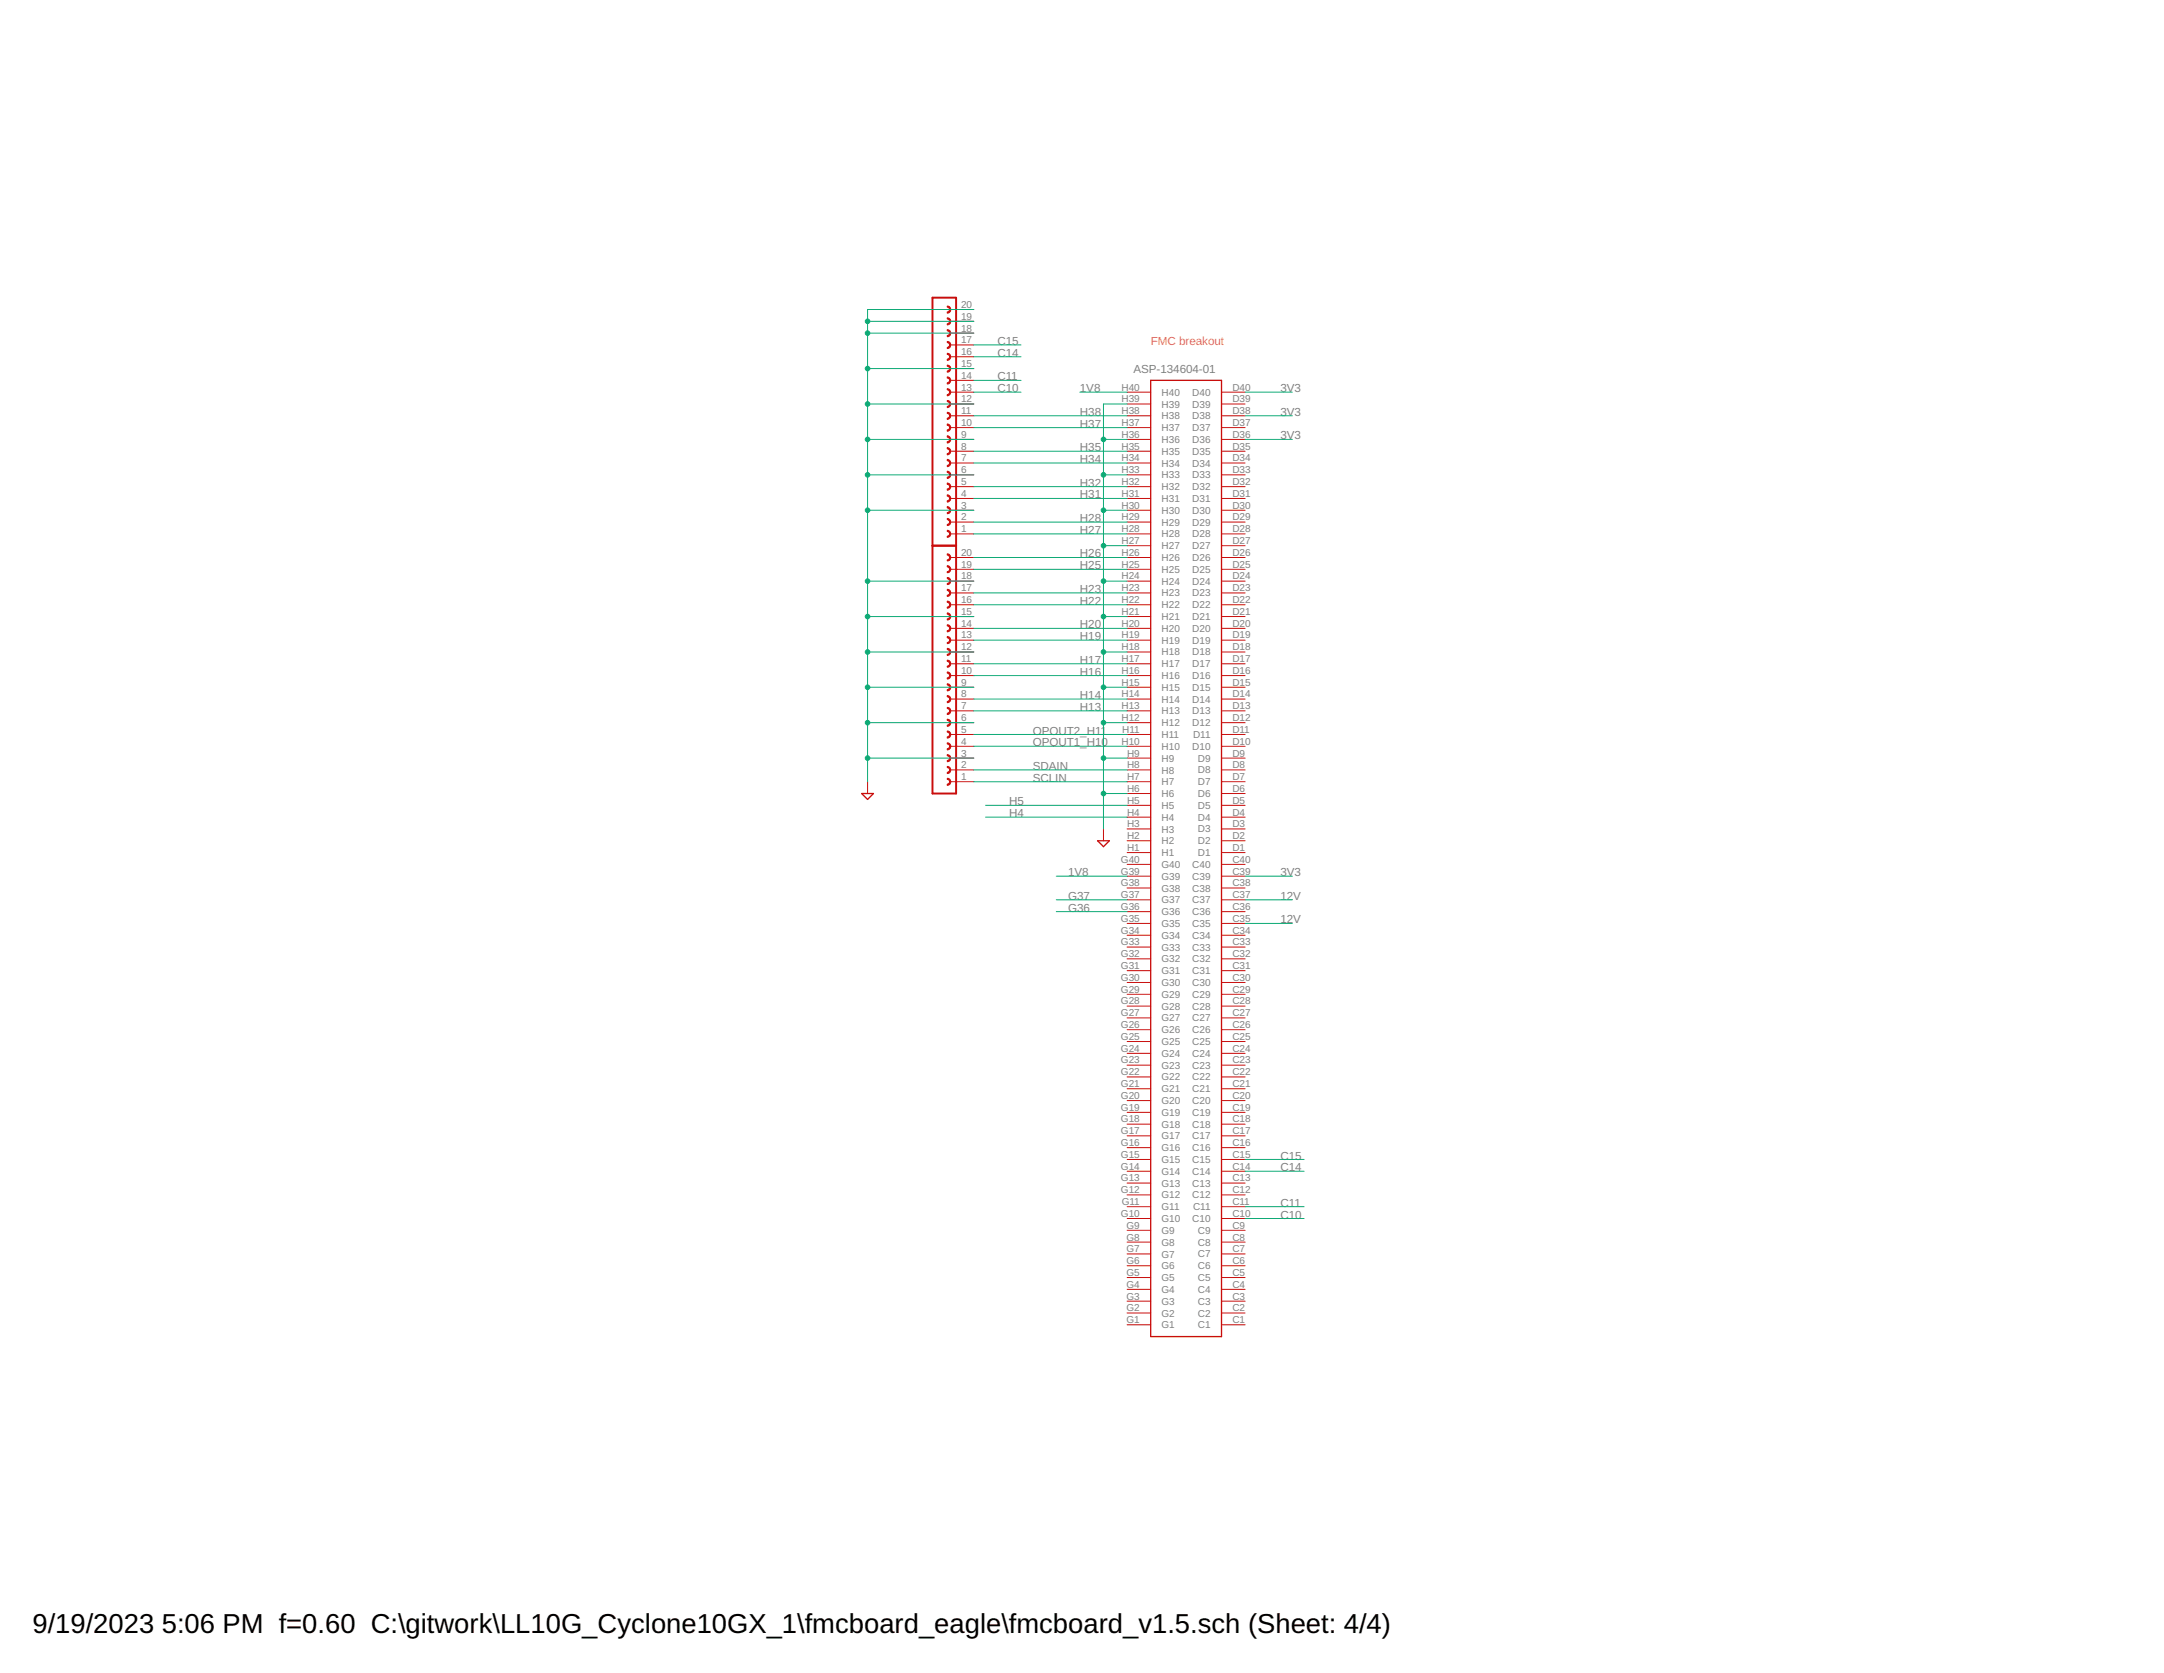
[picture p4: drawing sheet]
<svg xmlns="http://www.w3.org/2000/svg" width="279mm" height="216mm" viewBox="0 0 279 216" stroke-linecap="round" stroke-linejoin="round" font-family="sans-serif">
<path d="M148.6 49.1h9.1v123.4h-9.1zM111.3 102.4h1.5l-.8 .8zM141.7 108.5h1.5l-.7 .8z" fill="none" stroke="#c90d0c" stroke-width=".17"/>
<g fill="none" stroke="#c90d0c" stroke-width=".13">
<path d="M122.7 39.9h3M122.7 59.8h3M122.7 58.2h3M122.7 56.7h3M122.7 55.2h3M122.7 53.7h3M122.7 52.1h3M122.7 50.6h3M122.7 49.1h3M122.7 47.6h3M122.7 46h3M122.7 44.5h3"/>
<path d="M122.7 43h3M122.7 41.5h3M145.5 59.8h3.1M145.5 58.2h3.1M145.5 56.7h3.1M145.5 55.2h3.1M145.5 53.7h3.1M145.5 52.1h3.1M145.5 50.6h3.1M157.7 59.8h3.1M157.7 58.2h3.1M157.7 56.7h3.1"/>
<path d="M157.7 55.2h3.1M157.7 53.7h3.1M157.7 52.1h3.1M157.7 50.6h3.1M122.7 79.6h3M122.7 78h3M122.7 76.5h3M122.7 75h3M122.7 73.5h3M122.7 71.9h3M122.7 68.9h3M122.7 67.4h3"/>
<path d="M122.7 65.8h3M122.7 64.3h3M122.7 62.8h3M122.7 61.3h3M145.5 79.6h3.1M145.5 78h3.1M145.5 76.5h3.1M145.5 75h3.1M145.5 73.5h3.1M145.5 71.9h3.1M145.5 70.4h3.1M145.5 68.9h3.1"/>
<path d="M145.5 67.4h3.1M145.5 65.8h3.1M145.5 64.3h3.1M145.5 62.8h3.1M145.5 61.3h3.1M157.7 79.6h3.1M157.7 78h3.1M157.7 76.5h3.1M157.7 75h3.1M157.7 73.5h3.1M157.7 71.9h3.1M157.7 70.4h3.1"/>
<path d="M157.7 68.9h3.1M157.7 67.4h3.1M157.7 65.8h3.1M157.7 64.3h3.1M157.7 62.8h3.1M157.7 61.3h3.1M122.7 99.4h3M122.7 97.8h3M122.7 96.3h3M122.7 94.8h3M122.7 93.3h3M122.7 91.7h3"/>
<path d="M122.7 90.2h3M122.7 88.7h3M122.7 87.2h3M122.7 85.7h3M122.7 84.1h3M122.7 82.6h3M122.7 81.1h3M145.5 99.4h3.1M145.5 97.8h3.1M145.5 96.3h3.1M145.5 94.8h3.1M145.5 93.3h3.1"/>
<path d="M145.5 91.7h3.1M145.5 90.2h3.1M145.5 88.7h3.1M145.5 87.2h3.1M145.5 85.7h3.1M145.5 84.1h3.1M145.5 82.6h3.1M145.5 81.1h3.1M157.7 99.4h3.1M157.7 97.8h3.1M157.7 96.3h3.1M157.7 94.8h3.1"/>
<path d="M157.7 93.3h3.1M157.7 91.7h3.1M157.7 90.2h3.1M157.7 88.7h3.1M157.7 87.2h3.1M157.7 85.7h3.1M157.7 84.1h3.1M157.7 82.6h3.1M157.7 81.1h3.1M112 100.9v1.5M122.7 100.9h3M142.5 107v1.5"/>
<path d="M145.5 119.2h3.1M145.5 117.6h3.1M145.5 116.1h3.1M145.5 114.6h3.1M145.5 113.1h3.1M145.5 111.5h3.1M145.5 110h3.1M145.5 108.5h3.1M145.5 107h3.1M145.5 105.5h3.1M145.5 103.9h3.1M145.5 102.4h3.1"/>
<path d="M145.5 100.9h3.1M157.7 119.2h3.1M157.7 117.6h3.1M157.7 116.1h3.1M157.7 114.6h3.1M157.7 113.1h3.1M157.7 111.5h3.1M157.7 110h3.1M157.7 108.5h3.1M157.7 107h3.1M157.7 105.5h3.1M157.7 103.9h3.1"/>
<path d="M157.7 102.4h3.1M157.7 100.9h3.1M145.5 139h3.1M145.5 137.5h3.1M145.5 135.9h3.1M145.5 134.4h3.1M145.5 132.9h3.1M145.5 131.4h3.1M145.5 129.8h3.1M145.5 128.3h3.1M145.5 126.8h3.1M145.5 125.3h3.1"/>
<path d="M145.5 123.7h3.1M145.5 122.2h3.1M145.5 120.7h3.1M157.7 139h3.1M157.7 137.5h3.1M157.7 135.9h3.1M157.7 134.4h3.1M157.7 132.9h3.1M157.7 131.4h3.1M157.7 129.8h3.1M157.7 128.3h3.1M157.7 126.8h3.1"/>
<path d="M157.7 125.3h3.1M157.7 123.7h3.1M157.7 122.2h3.1M157.7 120.7h3.1M145.5 158.8h3.1M145.5 157.2h3.1M145.5 155.7h3.1M145.5 154.2h3.1M145.5 152.7h3.1M145.5 151.2h3.1M145.5 149.6h3.1M145.5 148.1h3.1"/>
<path d="M145.5 146.6h3.1M145.5 145.1h3.1M145.5 143.6h3.1M145.5 142h3.1M145.5 140.5h3.1M157.7 158.8h3.1M157.7 157.2h3.1M157.7 155.7h3.1M157.7 154.2h3.1M157.7 152.7h3.1M157.7 151.2h3.1M157.7 149.6h3.1"/>
<path d="M157.7 148.1h3.1M157.7 146.6h3.1M157.7 145.1h3.1M157.7 143.6h3.1M157.7 142h3.1M157.7 140.5h3.1M145.5 171h3.1M145.5 169.4h3.1M145.5 167.9h3.1M145.5 166.4h3.1M145.5 164.9h3.1M145.5 163.3h3.1"/>
<path d="M145.5 161.8h3.1M145.5 160.3h3.1M157.7 171h3.1M157.7 169.4h3.1M157.7 167.9h3.1M157.7 166.4h3.1M157.7 164.9h3.1M157.7 163.3h3.1M157.7 161.8h3.1M157.7 160.3h3.1"/>
</g>
<path d="M120.4 38.4h3v64h-3zM120.4 70.4h3" fill="none" stroke="#c90d0c" stroke-width=".25"/>
<g fill="#c90d0c" stroke="#c90d0c" stroke-width=".13">
<path d="M122.3 97.4a.46 .46 0 0 1 .5 .4 .46 .46 0 0 1-.5 .5v-.2a.31 .31 0 0 0 .3-.3 .31 .31 0 0 0-.3-.3z" fill-rule="evenodd"/>
<path d="M122.3 98.9a.46 .46 0 0 1 .5 .5 .46 .46 0 0 1-.5 .4v-.1a.31 .31 0 0 0 .3-.3 .31 .31 0 0 0-.3-.3z" fill-rule="evenodd"/>
<path d="M122.3 100.4a.46 .46 0 0 1 .5 .5 .46 .46 0 0 1-.5 .4v-.1a.31 .31 0 0 0 .3-.3 .31 .31 0 0 0-.3-.3z" fill-rule="evenodd"/>
<path d="M122.3 94.3a.46 .46 0 0 1 .5 .5 .46 .46 0 0 1-.5 .4v-.1a.31 .31 0 0 0 .3-.3 .31 .31 0 0 0-.3-.3z" fill-rule="evenodd"/>
<path d="M122.3 95.9a.46 .46 0 0 1 .5 .4 .46 .46 0 0 1-.5 .5v-.2a.31 .31 0 0 0 .3-.3 .31 .31 0 0 0-.3-.3z" fill-rule="evenodd"/>
<path d="M122.3 89.8a.46 .46 0 0 1 .5 .4 .46 .46 0 0 1-.5 .5v-.2a.31 .31 0 0 0 .3-.3 .31 .31 0 0 0-.3-.3z" fill-rule="evenodd"/>
<path d="M122.3 91.3a.46 .46 0 0 1 .5 .4 .46 .46 0 0 1-.5 .5v-.1a.31 .31 0 0 0 .3-.4 .31 .31 0 0 0-.3-.3z" fill-rule="evenodd"/>
<path d="M122.3 92.8a.46 .46 0 0 1 .5 .5 .46 .46 0 0 1-.5 .4v-.1a.31 .31 0 0 0 .3-.3 .31 .31 0 0 0-.3-.3z" fill-rule="evenodd"/>
<path d="M122.3 86.7a.46 .46 0 0 1 .5 .5 .46 .46 0 0 1-.5 .4v-.1a.31 .31 0 0 0 .3-.3 .31 .31 0 0 0-.3-.3z" fill-rule="evenodd"/>
<path d="M122.3 88.2a.46 .46 0 0 1 .5 .5 .46 .46 0 0 1-.5 .5v-.2a.31 .31 0 0 0 .3-.3 .31 .31 0 0 0-.3-.3z" fill-rule="evenodd"/>
<path d="M122.3 82.1a.46 .46 0 0 1 .5 .5 .46 .46 0 0 1-.5 .5v-.2a.31 .31 0 0 0 .3-.3 .31 .31 0 0 0-.3-.3z" fill-rule="evenodd"/>
<path d="M122.3 83.7a.46 .46 0 0 1 .5 .4 .46 .46 0 0 1-.5 .5v-.2a.31 .31 0 0 0 .3-.3 .31 .31 0 0 0-.3-.3z" fill-rule="evenodd"/>
<path d="M122.3 85.2a.46 .46 0 0 1 .5 .5 .46 .46 0 0 1-.5 .4v-.1a.31 .31 0 0 0 .3-.3 .31 .31 0 0 0-.3-.4z" fill-rule="evenodd"/>
<path d="M122.3 79.1a.46 .46 0 0 1 .5 .5 .46 .46 0 0 1-.5 .4v-.1a.31 .31 0 0 0 .3-.3 .31 .31 0 0 0-.3-.4z" fill-rule="evenodd"/>
<path d="M122.3 80.6a.46 .46 0 0 1 .5 .5 .46 .46 0 0 1-.5 .4v-.1a.31 .31 0 0 0 .3-.3 .31 .31 0 0 0-.3-.3z" fill-rule="evenodd"/>
<path d="M122.3 74.5a.46 .46 0 0 1 .5 .5 .46 .46 0 0 1-.5 .4v-.1a.31 .31 0 0 0 .3-.3 .31 .31 0 0 0-.3-.3z" fill-rule="evenodd"/>
<path d="M122.3 76.1a.46 .46 0 0 1 .5 .4 .46 .46 0 0 1-.5 .5v-.2a.31 .31 0 0 0 .3-.3 .31 .31 0 0 0-.3-.3z" fill-rule="evenodd"/>
<path d="M122.3 77.6a.46 .46 0 0 1 .5 .4 .46 .46 0 0 1-.5 .5v-.2a.31 .31 0 0 0 .3-.3 .31 .31 0 0 0-.3-.3z" fill-rule="evenodd"/>
<path d="M122.3 71.5a.46 .46 0 0 1 .5 .4 .46 .46 0 0 1-.5 .5v-.2a.31 .31 0 0 0 .3-.3 .31 .31 0 0 0-.3-.3z" fill-rule="evenodd"/>
<path d="M122.3 73a.46 .46 0 0 1 .5 .5 .46 .46 0 0 1-.5 .4v-.1a.31 .31 0 0 0 .3-.3 .31 .31 0 0 0-.3-.3z" fill-rule="evenodd"/>
<path d="M122.3 65.4a.46 .46 0 0 1 .5 .4 .46 .46 0 0 1-.5 .5v-.2a.3 .3 0 0 0 .3-.3 .3 .3 0 0 0-.3-.2z" fill-rule="evenodd"/>
<path d="M122.3 66.9a.46 .46 0 0 1 .5 .5 .46 .46 0 0 1-.5 .4v-.1a.31 .31 0 0 0 .3-.3 .31 .31 0 0 0-.3-.3z" fill-rule="evenodd"/>
<path d="M122.3 68.4a.46 .46 0 0 1 .5 .5 .46 .46 0 0 1-.5 .4v-.1a.31 .31 0 0 0 .3-.3 .31 .31 0 0 0-.3-.3z" fill-rule="evenodd"/>
<path d="M122.3 62.3a.47 .47 0 0 1 .5 .5 .47 .47 0 0 1-.5 .5v-.2a.3 .3 0 0 0 .3-.3 .3 .3 0 0 0-.3-.3z" fill-rule="evenodd"/>
<path d="M122.3 63.9a.47 .47 0 0 1 .5 .4 .47 .47 0 0 1-.5 .5v-.2a.3 .3 0 0 0 .3-.3 .3 .3 0 0 0-.3-.3z" fill-rule="evenodd"/>
<path d="M122.3 57.8a.47 .47 0 0 1 .5 .4 .47 .47 0 0 1-.5 .5v-.2a.3 .3 0 0 0 .3-.3 .3 .3 0 0 0-.3-.3z" fill-rule="evenodd"/>
<path d="M122.3 59.3a.47 .47 0 0 1 .5 .5 .47 .47 0 0 1-.5 .4v-.2a.3 .3 0 0 0 .3-.2 .3 .3 0 0 0-.3-.3z" fill-rule="evenodd"/>
<path d="M122.3 60.8a.47 .47 0 0 1 .5 .5 .47 .47 0 0 1-.5 .4v-.1a.3 .3 0 0 0 .3-.3 .3 .3 0 0 0-.3-.3z" fill-rule="evenodd"/>
<path d="M122.3 54.7a.47 .47 0 0 1 .5 .5 .47 .47 0 0 1-.5 .4v-.1a.3 .3 0 0 0 .3-.3 .3 .3 0 0 0-.3-.3z" fill-rule="evenodd"/>
<path d="M122.3 56.2a.47 .47 0 0 1 .5 .5 .47 .47 0 0 1-.5 .5v-.2a.3 .3 0 0 0 .3-.3 .3 .3 0 0 0-.3-.3z" fill-rule="evenodd"/>
<path d="M122.3 50.2a.46 .46 0 0 1 .5 .4 .46 .46 0 0 1-.5 .5v-.2a.31 .31 0 0 0 .3-.3 .31 .31 0 0 0-.3-.3z" fill-rule="evenodd"/>
<path d="M122.3 51.7a.46 .46 0 0 1 .5 .4 .46 .46 0 0 1-.5 .5v-.1a.31 .31 0 0 0 .3-.4 .31 .31 0 0 0-.3-.3z" fill-rule="evenodd"/>
<path d="M122.3 53.2a.46 .46 0 0 1 .5 .5 .46 .46 0 0 1-.5 .4v-.1a.31 .31 0 0 0 .3-.3 .31 .31 0 0 0-.3-.3z" fill-rule="evenodd"/>
<path d="M122.3 47.1a.46 .46 0 0 1 .5 .5 .46 .46 0 0 1-.5 .4v-.1a.31 .31 0 0 0 .3-.3 .31 .31 0 0 0-.3-.3z" fill-rule="evenodd"/>
<path d="M122.3 48.6a.46 .46 0 0 1 .5 .5 .46 .46 0 0 1-.5 .5v-.2a.31 .31 0 0 0 .3-.3 .31 .31 0 0 0-.3-.3z" fill-rule="evenodd"/>
<path d="M122.3 42.5a.46 .46 0 0 1 .5 .5 .46 .46 0 0 1-.5 .5v-.2a.31 .31 0 0 0 .3-.3 .31 .31 0 0 0-.3-.3z" fill-rule="evenodd"/>
<path d="M122.3 44.1a.46 .46 0 0 1 .5 .4 .46 .46 0 0 1-.5 .5v-.2a.31 .31 0 0 0 .3-.3 .31 .31 0 0 0-.3-.3z" fill-rule="evenodd"/>
<path d="M122.3 45.6a.46 .46 0 0 1 .5 .4 .46 .46 0 0 1-.5 .5v-.1a.31 .31 0 0 0 .3-.4 .31 .31 0 0 0-.3-.3z" fill-rule="evenodd"/>
<path d="M122.3 39.5a.46 .46 0 0 1 .5 .5 .46 .46 0 0 1-.5 .4v-.1a.31 .31 0 0 0 .3-.3 .31 .31 0 0 0-.3-.4z" fill-rule="evenodd"/>
<path d="M122.3 41a.46 .46 0 0 1 .5 .5 .46 .46 0 0 1-.5 .4v-.1a.31 .31 0 0 0 .3-.3 .31 .31 0 0 0-.3-.3z" fill-rule="evenodd"/>
</g>
<g fill="none" stroke="#0dab76" stroke-width=".13">
<path d="M125.7 39.9h-13.7v61M112 56.7h13.7M112 52.1h13.7M112 43h13.7M112 41.5h13.7M112 47.6h13.7M125.7 50.6h6.1M125.7 53.7h19.8M125.7 55.2h19.8M125.7 58.2h19.8M125.7 59.8h19.8M125.7 49.1h6.1"/>
<path d="M125.7 46h6.1M125.7 44.5h6.1M139.4 50.6h6.1M142.5 56.7h3M145.5 52.1h-3v54.9M160.8 56.7h6.1M160.8 50.6h6.1M160.8 53.7h6.1M112 79.6h13.7M112 75h13.7M112 65.8h13.7M112 61.3h13.7"/>
<path d="M125.7 78h19.8M125.7 76.5h19.8M125.7 73.5h19.8M125.7 71.9h19.8M125.7 68.9h19.8M125.7 67.4h19.8M125.7 64.3h19.8M125.7 62.8h19.8M142.5 79.6h3M142.5 75h3M142.5 70.4h3M142.5 65.8h3"/>
<path d="M142.5 61.3h3M112 97.8h13.7M112 93.3h13.7M112 88.7h13.7M112 84.1h13.7M125.7 99.4h19.8M125.7 91.7h19.8M125.7 90.2h19.8M125.7 87.2h19.8M125.7 85.7h19.8M125.7 82.6h19.8M125.7 81.1h19.8"/>
<path d="M125.7 96.3h19.8M125.7 94.8h19.8M142.5 97.8h3M142.5 93.3h3M142.5 88.7h3M142.5 84.1h3M125.7 100.9h19.8M127.3 103.9h18.2M127.3 105.5h18.2M136.4 113.1h9.1M136.4 116.1h9.1M136.4 117.6h9.1"/>
<path d="M142.5 102.4h3M160.8 113.1h6.1M160.8 116.1h6.1M160.8 119.2h6.1M160.8 157.2h7.6M160.8 155.7h7.6M160.8 151.2h7.6M160.8 149.6h7.6"/>
</g>
<g fill="#0dab76" stroke="#0dab76" stroke-width=".13">
<circle cx="142.5" cy="102.4" r=".3"/>
<circle cx="142.5" cy="97.8" r=".3"/>
<circle cx="142.5" cy="93.3" r=".3"/>
<circle cx="142.5" cy="88.7" r=".3"/>
<circle cx="142.5" cy="84.1" r=".3"/>
<circle cx="142.5" cy="79.6" r=".3"/>
<circle cx="142.5" cy="75" r=".3"/>
<circle cx="142.5" cy="70.4" r=".3"/>
<circle cx="142.5" cy="65.8" r=".3"/>
<circle cx="142.5" cy="61.3" r=".3"/>
<circle cx="142.5" cy="56.7" r=".3"/>
<circle cx="112" cy="43" r=".3"/>
<circle cx="112" cy="41.5" r=".3"/>
<circle cx="112" cy="47.6" r=".3"/>
<circle cx="112" cy="52.1" r=".3"/>
<circle cx="112" cy="56.7" r=".3"/>
<circle cx="112" cy="61.3" r=".3"/>
<circle cx="112" cy="65.8" r=".3"/>
<circle cx="112" cy="75" r=".3"/>
<circle cx="112" cy="79.6" r=".3"/>
<circle cx="112" cy="84.1" r=".3"/>
<circle cx="112" cy="88.7" r=".3"/>
<circle cx="112" cy="93.3" r=".3"/>
<circle cx="112" cy="97.8" r=".3"/>
</g>
<g font-size="3.5">
<text x="4.2" y="210.7">9/19/2023</text>
<text x="20.9" y="210.7">5:06 PM f=0.60 C:\gitwork\LL10G_Cyclone10GX_1\fmcboard_eagle\fmcboard_v1.5.sch (Sheet: 4/4)</text>
</g>
<g font-size="1.5" fill="#808080">
<text x="128.8" y="46">C14</text>
<text x="128.8" y="44.5">C15</text>
<text x="128.8" y="50.6">C10</text>
<text x="128.8" y="49.1">C11</text>
<text x="139.4" y="50.6">1V8</text>
<text x="139.4" y="53.7">H38</text>
<text x="146.3" y="48.1">ASP-134604-01</text>
<text x="165.3" y="50.6">3V3</text>
<text x="165.3" y="53.7">3V3</text>
<text x="139.4" y="55.2">H37</text>
<text x="139.4" y="58.2">H35</text>
<text x="139.4" y="59.8">H34</text>
<text x="165.3" y="56.7">3V3</text>
<text x="139.4" y="64.3">H31</text>
<text x="139.4" y="62.8">H32</text>
<text x="139.4" y="71.9">H26</text>
<text x="139.4" y="68.9">H27</text>
<text x="139.4" y="67.4">H28</text>
<text x="139.4" y="76.5">H23</text>
<text x="139.4" y="73.5">H25</text>
<text x="139.4" y="82.6">H19</text>
<text x="139.4" y="81.1">H20</text>
<text x="139.4" y="78">H22</text>
<text x="139.4" y="87.2">H16</text>
<text x="139.4" y="85.7">H17</text>
<text x="133.3" y="94.8">OPOUT2_H11</text>
<text x="139.4" y="91.7">H13</text>
<text x="139.4" y="90.2">H14</text>
<text x="133.3" y="99.4">SDAIN</text>
<text x="133.3" y="96.3">OPOUT1_H10</text>
<text x="133.3" y="100.9">SCLIN</text>
<text x="130.3" y="103.9">H5</text>
<text x="130.3" y="105.5">H4</text>
<text x="137.9" y="113.1">1V8</text>
<text x="165.3" y="113.1">3V3</text>
<text x="137.9" y="117.6">G36</text>
<text x="137.9" y="116.1">G37</text>
<text x="165.3" y="116.1">12V</text>
<text x="165.3" y="119.2">12V</text>
<text x="165.3" y="149.6">C15</text>
<text x="165.3" y="155.7">C11</text>
<text x="165.3" y="151.2">C14</text>
<text x="165.3" y="157.3">C10</text>
</g>
<text font-size="1.5" fill="#ffba08" x="148.6" y="44.5">FMC breakout</text>
<g font-size="1.3" fill="#808080">
<text x="124.1" y="41.3">19</text>
<text x="124.1" y="39.7">20</text>
<text x="124.1" y="47.4">15</text>
<text x="124.1" y="45.8">16</text>
<text x="124.1" y="44.3">17</text>
<text x="124.1" y="42.8">18</text>
<text x="124.1" y="53.4">11</text>
<text x="124.1" y="51.9">12</text>
<text x="124.1" y="50.4">13</text>
<text x="124.1" y="48.9">14</text>
<text x="144.8" y="53.4">H38</text>
<text x="144.8" y="51.9">H39</text>
<text x="144.8" y="50.4">H40</text>
<text x="150" y="52.6">H39</text>
<text x="150" y="51.1">H40</text>
<text x="153.9" y="52.6">D39</text>
<text x="153.9" y="51.1">D40</text>
<text x="159.1" y="53.4">D38</text>
<text x="159.1" y="51.9">D39</text>
<text x="159.1" y="50.4">D40</text>
<text x="124.1" y="59.5">7</text>
<text x="124.1" y="58">8</text>
<text x="124.1" y="56.5">9</text>
<text x="124.1" y="55">10</text>
<text x="144.8" y="59.5">H34</text>
<text x="144.8" y="58">H35</text>
<text x="144.8" y="56.5">H36</text>
<text x="144.8" y="55">H37</text>
<text x="150" y="58.7">H35</text>
<text x="150" y="57.2">H36</text>
<text x="150" y="55.6">H37</text>
<text x="150" y="54.1">H38</text>
<text x="153.9" y="58.7">D35</text>
<text x="153.9" y="57.2">D36</text>
<text x="153.9" y="55.6">D37</text>
<text x="153.9" y="54.1">D38</text>
<text x="159.1" y="59.5">D34</text>
<text x="159.1" y="58">D35</text>
<text x="159.1" y="56.5">D36</text>
<text x="159.1" y="55">D37</text>
<text x="124.1" y="65.6">3</text>
<text x="124.1" y="64.1">4</text>
<text x="124.1" y="62.6">5</text>
<text x="124.1" y="61.1">6</text>
<text x="144.8" y="65.6">H30</text>
<text x="144.8" y="64.1">H31</text>
<text x="144.8" y="62.6">H32</text>
<text x="144.8" y="61.1">H33</text>
<text x="150" y="64.8">H31</text>
<text x="150" y="63.3">H32</text>
<text x="150" y="61.7">H33</text>
<text x="150" y="60.2">H34</text>
<text x="153.9" y="64.8">D31</text>
<text x="153.9" y="63.3">D32</text>
<text x="153.9" y="61.7">D33</text>
<text x="153.9" y="60.2">D34</text>
<text x="159.1" y="65.6">D30</text>
<text x="159.1" y="64.1">D31</text>
<text x="159.1" y="62.6">D32</text>
<text x="159.1" y="61.1">D33</text>
<text x="124.1" y="71.7">20</text>
<text x="124.1" y="68.7">1</text>
<text x="124.1" y="67.2">2</text>
<text x="144.8" y="71.7">H26</text>
<text x="144.8" y="70.2">H27</text>
<text x="144.8" y="68.7">H28</text>
<text x="144.8" y="67.2">H29</text>
<text x="150" y="70.9">H27</text>
<text x="150" y="69.4">H28</text>
<text x="150" y="67.8">H29</text>
<text x="150" y="66.3">H30</text>
<text x="153.9" y="70.9">D27</text>
<text x="153.9" y="69.3">D28</text>
<text x="153.9" y="67.8">D29</text>
<text x="153.9" y="66.3">D30</text>
<text x="159.1" y="71.7">D26</text>
<text x="159.1" y="70.2">D27</text>
<text x="159.1" y="68.7">D28</text>
<text x="159.1" y="67.2">D29</text>
<text x="124.1" y="77.8">16</text>
<text x="124.1" y="76.3">17</text>
<text x="124.1" y="74.8">18</text>
<text x="124.1" y="73.3">19</text>
<text x="144.8" y="77.8">H22</text>
<text x="144.8" y="76.3">H23</text>
<text x="144.8" y="74.8">H24</text>
<text x="144.8" y="73.3">H25</text>
<text x="150" y="77">H23</text>
<text x="150" y="75.4">H24</text>
<text x="150" y="73.9">H25</text>
<text x="150" y="72.4">H26</text>
<text x="153.9" y="77">D23</text>
<text x="153.9" y="75.4">D24</text>
<text x="153.9" y="73.9">D25</text>
<text x="153.9" y="72.4">D26</text>
<text x="159.1" y="77.8">D22</text>
<text x="159.1" y="76.3">D23</text>
<text x="159.1" y="74.8">D24</text>
<text x="159.1" y="73.3">D25</text>
<text x="124.1" y="83.9">12</text>
<text x="124.1" y="82.4">13</text>
<text x="124.1" y="80.9">14</text>
<text x="124.1" y="79.3">15</text>
<text x="144.8" y="83.9">H18</text>
<text x="144.8" y="82.4">H19</text>
<text x="144.8" y="80.9">H20</text>
<text x="144.8" y="79.3">H21</text>
<text x="150" y="83.1">H19</text>
<text x="150" y="81.5">H20</text>
<text x="150" y="80">H21</text>
<text x="150" y="78.5">H22</text>
<text x="153.9" y="83.1">D19</text>
<text x="153.9" y="81.5">D20</text>
<text x="153.9" y="80">D21</text>
<text x="153.9" y="78.5">D22</text>
<text x="159.1" y="83.9">D18</text>
<text x="159.1" y="82.4">D19</text>
<text x="159.1" y="80.9">D20</text>
<text x="159.1" y="79.3">D21</text>
<text x="124.1" y="88.5">9</text>
<text x="124.1" y="87">10</text>
<text x="124.1" y="85.4">11</text>
<text x="144.8" y="88.5">H15</text>
<text x="144.8" y="87">H16</text>
<text x="144.8" y="85.4">H17</text>
<text x="150" y="89.2">H15</text>
<text x="150" y="87.6">H16</text>
<text x="150" y="86.1">H17</text>
<text x="150" y="84.6">H18</text>
<text x="153.9" y="89.2">D15</text>
<text x="153.9" y="87.6">D16</text>
<text x="153.9" y="86.1">D17</text>
<text x="153.9" y="84.6">D18</text>
<text x="159.1" y="88.5">D15</text>
<text x="159.1" y="87">D16</text>
<text x="159.1" y="85.4">D17</text>
<text x="124.1" y="94.6">5</text>
<text x="124.1" y="93.1">6</text>
<text x="124.1" y="91.5">7</text>
<text x="124.1" y="90">8</text>
<text x="144.8" y="93.1">H12</text>
<text x="144.8" y="91.5">H13</text>
<text x="144.8" y="90">H14</text>
<text x="144.9" y="94.6">H11</text>
<text x="150" y="95.2">H11</text>
<text x="150" y="93.7">H12</text>
<text x="150" y="92.2">H13</text>
<text x="150" y="90.7">H14</text>
<text x="153.9" y="93.7">D12</text>
<text x="153.9" y="92.2">D13</text>
<text x="153.9" y="90.7">D14</text>
<text x="154" y="95.2">D11</text>
<text x="159.1" y="94.6">D11</text>
<text x="159.1" y="93.1">D12</text>
<text x="159.1" y="91.5">D13</text>
<text x="159.1" y="90">D14</text>
<text x="124.1" y="100.7">1</text>
<text x="124.1" y="99.1">2</text>
<text x="124.1" y="97.6">3</text>
<text x="124.1" y="96.1">4</text>
<text x="144.8" y="96.1">H10</text>
<text x="145.5" y="100.7">H7</text>
<text x="145.5" y="99.1">H8</text>
<text x="145.5" y="97.6">H9</text>
<text x="150" y="101.3">H7</text>
<text x="150" y="99.8">H8</text>
<text x="150" y="98.3">H9</text>
<text x="150" y="96.8">H10</text>
<text x="153.9" y="96.8">D10</text>
<text x="154.7" y="101.3">D7</text>
<text x="154.7" y="99.8">D8</text>
<text x="154.7" y="98.3">D9</text>
<text x="159.1" y="100.7">D7</text>
<text x="159.1" y="99.1">D8</text>
<text x="159.1" y="97.6">D9</text>
<text x="159.1" y="96.1">D10</text>
<text x="145.5" y="106.8">H3</text>
<text x="145.5" y="105.2">H4</text>
<text x="145.5" y="103.7">H5</text>
<text x="145.5" y="102.2">H6</text>
<text x="150" y="107.4">H3</text>
<text x="150" y="105.9">H4</text>
<text x="150" y="104.4">H5</text>
<text x="150" y="102.9">H6</text>
<text x="154.7" y="107.4">D3</text>
<text x="154.7" y="105.9">D4</text>
<text x="154.7" y="104.4">D5</text>
<text x="154.7" y="102.9">D6</text>
<text x="159.1" y="106.8">D3</text>
<text x="159.1" y="105.2">D4</text>
<text x="159.1" y="103.7">D5</text>
<text x="159.1" y="102.2">D6</text>
<text x="144.7" y="112.9">G39</text>
<text x="144.7" y="111.3">G40</text>
<text x="145.5" y="109.8">H1</text>
<text x="145.5" y="108.3">H2</text>
<text x="150" y="113.5">G39</text>
<text x="150" y="112">G40</text>
<text x="150" y="110.5">H1</text>
<text x="150" y="109">H2</text>
<text x="153.9" y="113.5">C39</text>
<text x="153.9" y="112">C40</text>
<text x="154.7" y="110.5">D1</text>
<text x="154.7" y="109">D2</text>
<text x="159.1" y="112.9">C39</text>
<text x="159.1" y="111.3">C40</text>
<text x="159.1" y="109.8">D1</text>
<text x="159.1" y="108.3">D2</text>
<text x="144.7" y="119">G35</text>
<text x="144.7" y="117.4">G36</text>
<text x="144.7" y="115.9">G37</text>
<text x="144.7" y="114.4">G38</text>
<text x="150" y="119.6">G35</text>
<text x="150" y="118.1">G36</text>
<text x="150" y="116.6">G37</text>
<text x="150" y="115.1">G38</text>
<text x="153.9" y="119.6">C35</text>
<text x="153.9" y="118.1">C36</text>
<text x="153.9" y="116.6">C37</text>
<text x="153.9" y="115.1">C38</text>
<text x="159.1" y="119">C35</text>
<text x="159.1" y="117.4">C36</text>
<text x="159.1" y="115.9">C37</text>
<text x="159.1" y="114.4">C38</text>
<text x="144.7" y="125">G31</text>
<text x="144.7" y="123.5">G32</text>
<text x="144.7" y="122">G33</text>
<text x="144.7" y="120.5">G34</text>
<text x="150" y="125.7">G31</text>
<text x="150" y="124.2">G32</text>
<text x="150" y="122.7">G33</text>
<text x="150" y="121.1">G34</text>
<text x="153.9" y="125.7">C31</text>
<text x="153.9" y="124.2">C32</text>
<text x="153.9" y="122.7">C33</text>
<text x="153.9" y="121.1">C34</text>
<text x="159.1" y="125">C31</text>
<text x="159.1" y="123.5">C32</text>
<text x="159.1" y="122">C33</text>
<text x="159.1" y="120.5">C34</text>
<text x="144.7" y="131.1">G27</text>
<text x="144.7" y="129.6">G28</text>
<text x="144.7" y="128.1">G29</text>
<text x="144.7" y="126.6">G30</text>
<text x="150" y="131.8">G27</text>
<text x="150" y="130.3">G28</text>
<text x="150" y="128.8">G29</text>
<text x="150" y="127.2">G30</text>
<text x="153.9" y="131.8">C27</text>
<text x="153.9" y="130.3">C28</text>
<text x="153.9" y="128.8">C29</text>
<text x="153.9" y="127.2">C30</text>
<text x="159.1" y="131.1">C27</text>
<text x="159.1" y="129.6">C28</text>
<text x="159.1" y="128.1">C29</text>
<text x="159.1" y="126.6">C30</text>
<text x="144.7" y="137.2">G23</text>
<text x="144.7" y="135.7">G24</text>
<text x="144.7" y="134.2">G25</text>
<text x="144.7" y="132.7">G26</text>
<text x="150" y="137.9">G23</text>
<text x="150" y="136.4">G24</text>
<text x="150" y="134.9">G25</text>
<text x="150" y="133.3">G26</text>
<text x="153.9" y="137.9">C23</text>
<text x="153.9" y="136.4">C24</text>
<text x="153.9" y="134.9">C25</text>
<text x="153.9" y="133.3">C26</text>
<text x="159.1" y="137.2">C23</text>
<text x="159.1" y="135.7">C24</text>
<text x="159.1" y="134.2">C25</text>
<text x="159.1" y="132.7">C26</text>
<text x="144.7" y="143.3">G19</text>
<text x="144.7" y="141.8">G20</text>
<text x="144.7" y="140.3">G21</text>
<text x="144.7" y="138.8">G22</text>
<text x="150" y="144">G19</text>
<text x="150" y="142.5">G20</text>
<text x="150" y="141">G21</text>
<text x="150" y="139.4">G22</text>
<text x="153.9" y="144">C19</text>
<text x="153.9" y="142.5">C20</text>
<text x="153.9" y="140.9">C21</text>
<text x="153.9" y="139.4">C22</text>
<text x="159.1" y="143.3">C19</text>
<text x="159.1" y="141.8">C20</text>
<text x="159.1" y="140.3">C21</text>
<text x="159.1" y="138.8">C22</text>
<text x="144.7" y="149.4">G15</text>
<text x="144.7" y="147.9">G16</text>
<text x="144.7" y="146.4">G17</text>
<text x="144.7" y="144.9">G18</text>
<text x="150" y="148.6">G16</text>
<text x="150" y="147">G17</text>
<text x="150" y="145.5">G18</text>
<text x="153.9" y="148.6">C16</text>
<text x="153.9" y="147">C17</text>
<text x="153.9" y="145.5">C18</text>
<text x="159.1" y="149.4">C15</text>
<text x="159.1" y="147.9">C16</text>
<text x="159.1" y="146.4">C17</text>
<text x="159.1" y="144.9">C18</text>
<text x="144.7" y="154">G12</text>
<text x="144.7" y="152.5">G13</text>
<text x="144.7" y="150.9">G14</text>
<text x="144.8" y="155.5">G11</text>
<text x="150" y="154.7">G12</text>
<text x="150" y="153.1">G13</text>
<text x="150" y="151.6">G14</text>
<text x="150" y="150.1">G15</text>
<text x="153.9" y="154.7">C12</text>
<text x="153.9" y="153.1">C13</text>
<text x="153.9" y="151.6">C14</text>
<text x="153.9" y="150.1">C15</text>
<text x="159.1" y="155.5">C11</text>
<text x="159.1" y="154">C12</text>
<text x="159.1" y="152.5">C13</text>
<text x="159.1" y="150.9">C14</text>
<text x="144.7" y="157">G10</text>
<text x="145.5" y="161.6">G7</text>
<text x="145.5" y="160.1">G8</text>
<text x="145.5" y="158.6">G9</text>
<text x="150" y="160.8">G8</text>
<text x="150" y="159.2">G9</text>
<text x="150" y="157.7">G10</text>
<text x="150" y="156.2">G11</text>
<text x="153.9" y="157.7">C10</text>
<text x="154" y="156.2">C11</text>
<text x="154.7" y="160.8">C8</text>
<text x="154.7" y="159.2">C9</text>
<text x="159.1" y="161.6">C7</text>
<text x="159.1" y="160.1">C8</text>
<text x="159.1" y="158.6">C9</text>
<text x="159.1" y="157">C10</text>
<text x="145.5" y="167.7">G3</text>
<text x="145.5" y="166.2">G4</text>
<text x="145.5" y="164.7">G5</text>
<text x="145.5" y="163.1">G6</text>
<text x="150" y="166.9">G4</text>
<text x="150" y="165.3">G5</text>
<text x="150" y="163.8">G6</text>
<text x="150" y="162.3">G7</text>
<text x="154.7" y="166.8">C4</text>
<text x="154.7" y="165.3">C5</text>
<text x="154.7" y="163.8">C6</text>
<text x="154.7" y="162.3">C7</text>
<text x="159.1" y="167.7">C3</text>
<text x="159.1" y="166.2">C4</text>
<text x="159.1" y="164.7">C5</text>
<text x="159.1" y="163.1">C6</text>
<text x="145.5" y="170.8">G1</text>
<text x="145.5" y="169.2">G2</text>
<text x="150" y="171.4">G1</text>
<text x="150" y="169.9">G2</text>
<text x="150" y="168.4">G3</text>
<text x="154.7" y="171.4">C1</text>
<text x="154.7" y="169.9">C2</text>
<text x="154.7" y="168.4">C3</text>
<text x="159.1" y="170.8">C1</text>
<text x="159.1" y="169.2">C2</text>
</g>
</svg>
